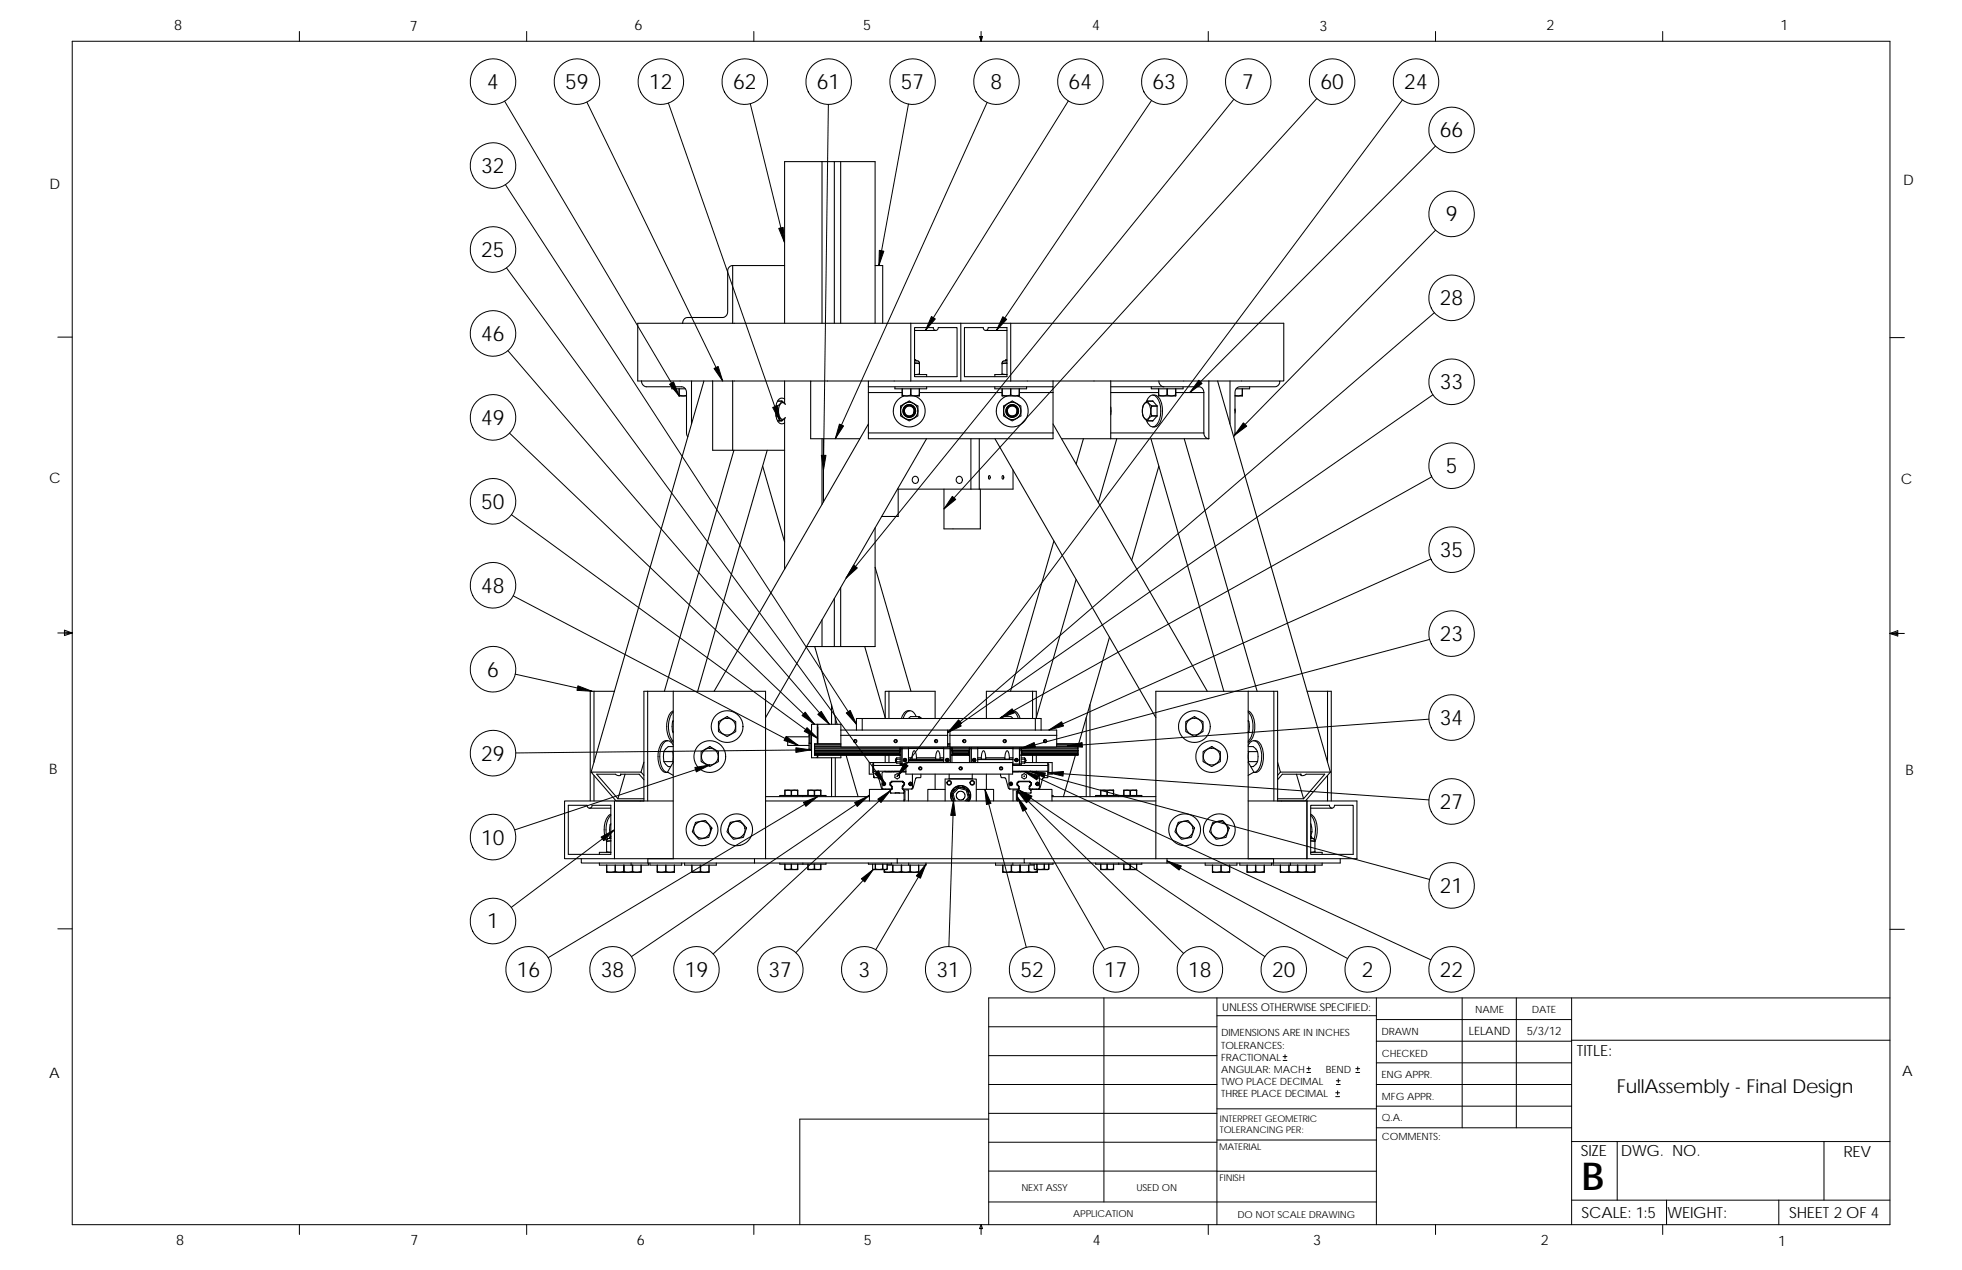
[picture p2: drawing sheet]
<svg xmlns="http://www.w3.org/2000/svg" width="432mm" height="279mm" viewBox="0 0 432 279" stroke-linecap="round" stroke-linejoin="round" font-family="sans-serif">
<g fill="none" stroke="#000" stroke-width=".22">
<path d="M15.9 9.1h400v260.3h-400zM65.9 6.9v2.2M115.9 6.9v2.2M165.9 6.9v2.2M215.6 8h.6l-.3 1.1zM215.7 8l.2 1.1M215.9 6.9v2.2M216 8l-.1 1.1M265.9 6.9v2.2M315.9 6.9v2.2M365.9 6.9v2.2M111.1 22.3l38.4 64.8"/>
<path d="M129.2 22.5l29.8 61.3M147.1 22.7l24.5 69.9M165.1 22.8l7.6 30.5M182.3 23l-1.1 80.5M199.9 22.9l-6.5 35.5M217.3 22.5l-33.5 74M235.1 22.2l-31.4 50.5M253.4 22.1l-34.1 50.6M271.5 21.8l-85.3 105.4M289.8 21.7l-82 90.3M308.7 22l-111.2 148.8M315.9 32.1l-54 54.3"/>
<path d="M111.2 40.6l77.3 118.7M111.5 58.9l83.4 113.6M316 50.6l-44.3 45.2M12.7 74.2h3.2M111.8 77.2l70.7 82.1M315.7 68.8l-106.9 92.1M415.9 74.3h3.2M112.1 95.3l67.1 64M315.4 86.8l-106.8 74.4M112.6 113.2l67.4 49.2M315.1 104.9l-95 53.1M12.7 139.3h3.2"/>
<path d="M14.2 138.6l1.7 .7-1.7 .5zM14.2 139l1.7 .3M15.9 139.3l-1.7 .2M112.9 131.1l62.8 32.9M314.9 123l-84.1 37.6M415.9 139.4l1.8 .2M415.9 139.4l1.8-.7v1.2zM415.9 139.4h3.2M417.7 139.1l-1.8 .3M113.4 148.3l16.9 3.8M314.5 158.2l-79.6 5.9M314.6 140.7l-90 24"/>
<path d="M156.2 168.3l-42.9 14.3M178.5 165l-65 .7M179.9 175.3l-59.3 35.4M191.1 175.1l-52.1 35.4M196 173.9l-39 36M209.8 176.1l-1 32.2M216.8 173.7l9.1 34.7M223.9 175.3l19.2 33.6M223.9 173.9l36.6 35.9M224.1 173.7l54.3 36.8M225.4 169.7l89.5 41.5M226.7 169.7l87.9 23.8"/>
<path d="M230.7 170l83.8 6M135.2 182.6l-22.7 17M192.2 191.3l-17 18.3M203.8 190.1l-11.1 18.8M256.8 189.4l39.8 21.5M12.7 204.3h3.2M243 219.5v44.9M267.8 219.5v49.9M302.9 219.5v49.9M321.8 219.5v28.6M333.7 219.5v28.6M345.9 219.5v49.9"/>
<path d="M415.9 219.5h-198.3v49.9M415.9 204.4h3.2M217.6 225.9h50.2M217.6 238.6h50.2M217.6 232.2h50.2M267.8 223.5h35.1M282.4 233.3h.8M282.4 232.5h.8M282.8 232v.9M287.6 235.9h.8M287.6 235.1h.8M288 234.7v.8"/>
<path d="M294.1 238.6h.9M294.1 237.8h.9M294.4 240v.8M294.5 237.3v.9M298.4 235.9h.8M298.4 235.1h.8M298.8 234.7v.8M302.9 238.6h43M302.9 224.3h43M302.9 229.1h43M302.9 233.8h43M345.9 228.9h70"/>
<path d="M217.6 246.2h-41.6v23.2M217.6 257.6l85.3 .1M217.6 244.9h50.2M217.6 251.3h50.2M267.8 243.9h35.1M267.8 250.8h35.1M294 241.3h.8M294 240.4h.8M302.9 243.4h43M302.9 248.1h43M345.9 251.1h70M355.9 251.1v12.9"/>
<path d="M401.4 251.1v12.9M65.9 269.4v2.2M115.9 269.4v2.2M165.9 269.4v2.2M215.9 269.4l.3 .9h-.6zM215.9 269.4v2.2M217.6 264.4h85.3M265.9 269.4v2.2M315.9 269.4v2.2M345.9 264h70M365.9 269.4v2.2M366.8 264v5.4"/>
<path d="M391.5 264v5.4"/>
<circle cx="108.5" cy="18" r="5"/>
<circle cx="127" cy="18" r="5"/>
<circle cx="145.4" cy="18" r="5"/>
<circle cx="163.9" cy="18" r="5"/>
<circle cx="182.4" cy="18" r="5"/>
<circle cx="200.8" cy="18" r="5"/>
<circle cx="219.3" cy="18" r="5"/>
<circle cx="237.8" cy="18" r="5"/>
<circle cx="256.2" cy="18" r="5"/>
<circle cx="274.7" cy="18" r="5"/>
<circle cx="293.2" cy="18" r="5"/>
<circle cx="311.6" cy="18" r="5"/>
<circle cx="108.5" cy="36.4" r="5"/>
<circle cx="319.5" cy="28.6" r="5"/>
<circle cx="108.5" cy="54.9" r="5"/>
<circle cx="319.5" cy="47.1" r="5"/>
<circle cx="108.5" cy="73.4" r="5"/>
<circle cx="319.5" cy="65.5" r="5"/>
<circle cx="108.5" cy="91.8" r="5"/>
<circle cx="319.5" cy="84" r="5"/>
<circle cx="108.5" cy="110.3" r="5"/>
<circle cx="319.5" cy="102.5" r="5"/>
<circle cx="108.5" cy="128.8" r="5"/>
<circle cx="319.5" cy="139.4" r="5"/>
<circle cx="319.5" cy="120.9" r="5"/>
<circle cx="108.5" cy="147.2" r="5"/>
<circle cx="319.5" cy="157.9" r="5"/>
<circle cx="108.5" cy="165.7" r="5"/>
<circle cx="319.5" cy="176.3" r="5"/>
<circle cx="108.5" cy="184.2" r="5"/>
<circle cx="319.5" cy="194.8" r="5"/>
<circle cx="108.5" cy="202.6" r="5"/>
<circle cx="116.3" cy="213.3" r="5"/>
<circle cx="134.8" cy="213.3" r="5"/>
<circle cx="153.3" cy="213.3" r="5"/>
<circle cx="171.7" cy="213.3" r="5"/>
<circle cx="190.2" cy="213.3" r="5"/>
<circle cx="208.7" cy="213.3" r="5"/>
<circle cx="227.1" cy="213.3" r="5"/>
<circle cx="245.6" cy="213.3" r="5"/>
<circle cx="264.1" cy="213.3" r="5"/>
<circle cx="282.5" cy="213.3" r="5"/>
<circle cx="301" cy="213.3" r="5"/>
<circle cx="319.5" cy="213.3" r="5"/>
</g>
<g fill="none" stroke="#000" stroke-width=".23">
<path d="M180.9 35.6v35.5M183.6 35.6v35.5M185 35.6v35.5M161.2 58.4h11.5M161.2 58.4v12.7M161.2 58.4a1.17 1.17 0 0 0-1.1 1.3v9.1a1.21 1.21 0 0 1-1.1 1.1h-7.7a1.18 1.18 0 0 0-1.1 1.2M192.6 58.4h1.7v12.7M172.7 71.1v-35.5h19.9v35.5M200.4 71.1v12.7M201.3 79.2h.1M201.3 79.4h.7l.4 .5M201.3 72.7h4.7"/>
<path d="M201.3 72.1h4.1a.55 .55 0 0 0 .6 .6 .55 .55 0 0 0 .5-.6h4.1v10.8h-9.3zM201.4 79.9h-.1M201.4 79.9l1 .1M201.4 79.9h1M201.4 79.2l.2 .2M201.4 79.2l.1 .1M202.4 79.9v2.5M211.5 71.1v12.7M212.3 72.1h4.1a.55 .55 0 0 0 .5 .6 .55 .55 0 0 0 .6-.6h4.1v10.8h-9.3zM216.9 72.7h4.7M221.4 79.2l-.1 .2M221.4 79.2v.1"/>
<path d="M221.5 79.9h.1M221.5 79.9l-1 .1M221.5 79.9h-1v2.5M221.6 79.4h-.8l-.2 .5M221.6 79.2h-.2M222.4 71.1v12.7M141.2 83.8v.3a1.21 1.21 0 0 0 1.1 1h7.7a1.18 1.18 0 0 1 1.1 1.3v8.8l.3 .9M147.8 85.1v.4h3M149.4 85.5v1.4M149.5 85.5v1.4M151.1 87l-.6 .1-1.1-.2 .1 .2h1.6M152.2 83.8v9.5"/>
<path d="M154.9 83.8l-24.8 86.1M156.8 83.8v15.3h15.9M161.2 83.8v15.3M161.5 99.1l-15.3 53M168.8 99.1l-15.3 53M170.8 89.4h.3M170.8 91.5h.3M170.8 89.3h.4M170.8 91.5h.4M171.2 92.6h.9M171.2 88.2h.9M172.1 88.2l.7 .7"/>
<path d="M172.1 88.2l-1 1.1 .2 .8-.2 1.4 1 1.1 .7-.7M172.7 87.8l-.2-.1a1.35 1.35 0 0 0-1.7 1.4 5 5 0 0 0 .6 3.9l.5 .2 .8-.2M172.7 83.8v4.9M172.7 92.1v33.1M172.8 89l-.5-.4a2.19 2.19 0 0 0-.8 2.8l.5 .8h.4l.4-.4M178.4 83.8h-38v-12.7h142.1v12.7h-.8M180.9 96.5v14.5M181.2 96.5v13.9M191.1 86.4h7.4M191.1 93.3l-33.9 58.8M191.1 85.1v1.3M191.1 95.2v1.3h40.7v-1.3"/>
<path d="M191.1 86.4v8.8M191.1 95.2h40.7M191.1 85.1v-1.3h90.6v.3a1.15 1.15 0 0 1-1.1 1h-7.7a1.16 1.16 0 0 0-1.1 1.3v8.8l-.3 .9M191.1 83.8h-12.7v12.7h10.9M198.2 89.3l1.9-1.1 .5 .3 1.4 .8v2.2l-1.9 1.1-.5-.2-1.4-.9zM198.5 87.1h.1M198.6 85.5l-.1 1.4M198.9 90a1.26 1.26 0 0 0 1.2 1.7 1.26 1.26 0 0 0 1.2-1.7M198.9 87.1l-.9 .6-.8 .7-.5 1.1-.1 .9M199 90.4h.1M199 90.4l.1 .5M199.1 90.9a1.13 1.13 0 0 1 1-1.6 1.13 1.13 0 0 1 1 1.6"/>
<path d="M199.4 89.3l-.4 .4a1.23 1.23 0 0 0 .4 1.7 1.23 1.23 0 0 0 1.7-.3 1.23 1.23 0 0 0-.2-1.7M199.4 89.4a1.22 1.22 0 0 0-.3 1.5M199.4 89.4a1.37 1.37 0 0 1 1.5 0M200.4 86.9l-.8 .2-1.1-.2v.2M200.4 86.9h.1M200.4 85.5v1.4M200.5 86.9a2.63 2.63 0 0 0 1.9 0l-.1 .2h-3.7M200.5 85.5v1.4M200.9 89.4a1.25 1.25 0 0 1 .2 1.5M201.2 90.4h.1M201.2 90.4l-.1 .5M201.3 87.1l.9 .5 .9 .9 .4 1.1 .1 1.1-.2 .9-.6 1-.8 .8-1 .4a3.6 3.6 0 0 1-2.9-.5l-.6-.5-.5-.8-.4-1.6"/>
<path d="M202.3 85.5v1.4M202.4 86.4h18.1M202.4 85.5v1.4M202.4 82.3l-1.1 .1h2.6v.5M203.9 96.5l-35.4 61.4M203.9 85.1v.4h-6.9v-.4M213.7 96.5v11.1M215.5 96.5v11.1M219 96.5l35.4 61.4M220.5 82.3l1.1 .1h-2.7v.5M220.5 85.5v1.4M220.6 85.5v1.4"/>
<path d="M220.9 89.3l1.9-1.1 .4 .3 1.5 .8v2.2l-1.9 1.1-.5-.2-1.4-.9zM221.6 90a1.26 1.26 0 0 0 1.2 1.7 1.26 1.26 0 0 0 1.2-1.7M221.6 87.1l-1 .6-.7 .7-.5 1.1-.1 .9M221.7 90.4h.1M221.7 90.4l.1 .5M221.8 90.9a1.13 1.13 0 0 1 1-1.6 1.13 1.13 0 0 1 1 1.6M222 89.4l-.3 .3a1.24 1.24 0 0 0 1 1.9 1.24 1.24 0 0 0 1.2-1.7M222.4 86.9l-.8 .2-1.1-.2v.2h3.8v-.2a2.63 2.63 0 0 1-1.8 0M222.4 86.9h.1M222.4 85.5v1.4M222.5 85.5v1.4M223.5 89.4a1.21 1.21 0 0 1 .3 1.5"/>
<path d="M223.5 89.4l.4 .5M223.5 89.4a1.17 1.17 0 0 0-1.5 0 1.17 1.17 0 0 0-.2 1.5M223.9 90.4h.1M223.9 90.4l-.1 .5M224 87.1l.8 .5 .9 .9 .5 1.1 .1 1.1-.2 .9-.6 1-.8 .8-1 .4a3.6 3.6 0 0 1-2.6-.3l-.8-.6-.5-.7-.4-.9-.1-.9M224.3 85.5v1.4M224.3 86.4h7.5M225.9 85.1v.4h-7v-.4M231.8 93.3l33.9 58.8M231.8 83.8v1.3h-40.7M231.8 85.1v1.3M231.8 86.4v8.8"/>
<path d="M238.4 96.5l-1.6 5.6M244.5 86.4h10.5M244.5 95.3h20.4M244.5 89.5v1.8M244.5 85.1h19.3a1.18 1.18 0 0 1 1.1 1.3M244.5 83.8v12.7M245.8 96.5l-4.1 14.1M251.9 88.7l.6-.5 .9 1.1-.1 .8 .1 1.4-.9 1.1a2.54 2.54 0 0 1-1-3.3zM252 88.7l.3-.1a1.83 1.83 0 0 1 .9 2.2 1.19 1.19 0 0 1-1 1.4 2.62 2.62 0 0 1-.2-3.5zM252.3 88.4a1.89 1.89 0 0 1 1.5-1.5 3.4 3.4 0 0 1 1.7 3.5l-.1 .5a3.1 3.1 0 0 1-1.6 3 1.95 1.95 0 0 1-1.5-1.4M252.5 88.2h1.2l.9 1.1M253.3 96.5l16 55.6"/>
<path d="M253.4 89.3h1.2M253.4 91.5h1.2M253.4 89.4h1.3M253.4 91.5h1.3M253.7 86.9a1.85 1.85 0 0 1 2 1.9 5.7 5.7 0 0 1-.9 4.8l-.5 .3h-.6M254.6 91.5l-.9 1.1h-1.2M254.6 89.3l.1 .1M254.7 89.4v2.1M254.7 91.5h-.1M255 86.9a2.76 2.76 0 0 0 1.9 0 2.63 2.63 0 0 0 1.9 0l-.1 .2h-3.7zM255 85.5v1.4M255 83.8l.1 .3a1.21 1.21 0 0 0 1 1"/>
<path d="M256.8 85.5v1.4M256.9 85.5v1.4M258.7 85.5v1.4M258.8 86.4h6.1M258.8 85.5v1.4M260.4 85.1v.4h-7v-.4M260.6 96.5l16.1 55.6M264.9 95.2l.1 .3a1.17 1.17 0 0 0 1 1M264.9 86.4v8.8M266 96.5h-32.4M266 83.8v12.7M268 83.8l24.8 86.1"/>
<path d="M270.7 83.8v9.5M271.8 87l.8 .1 .8-.2v.2h-1.6M271.8 90v.9M271.8 90.2v.1M273.4 85.5v1.4M275 85.1v.4h-2.9M167.9 102.6l4.8 16.6M192.6 116.1v26.1h-15.1M197.7 107.6v6h-3.7M201 105a.72 .72 0 0 1 1 .1 .72 .72 0 0 1-.1 1 .72 .72 0 0 1-1-.1 .89 .89 0 0 1 .1-1zM210.7 105a.72 .72 0 0 1 1 .1 .72 .72 0 0 1-.1 1 .72 .72 0 0 1-1-.1 .86 .86 0 0 1 .1-1zM215.8 107.6v8.8h-8v-8.8"/>
<path d="M217.7 104.6a.39 .39 0 0 1 .2 .4 .39 .39 0 0 1-.2 .4l-.2-.5zM220.6 104.6a.39 .39 0 0 1 .3 .4 .39 .39 0 0 1-.3 .4l-.1-.5zM222.9 103.4v4.2h-25.4M231.9 119l-9.5 33.1M255 102.6l-5.9 20.7M180.9 136.4v5.8M183.6 131.7v10.5M185 129.3v12.9M192.6 124.8l7.9 27.3M236.8 127.5l-8.7 30.4M130.7 152.1v15.6M135.2 152.1h-5.3v24.1"/>
<path d="M142.5 152.1v24.1M148 158.8v2.2M148 158.8h.2M148.2 158.5l-.2 .3M148.2 152.1v36.8M148.2 156.6a5.4 5.4 0 0 0 0 6.5M148.2 156.4a4 4 0 0 0-1.5 3.9l.2 1.1a2.69 2.69 0 0 0 1.3 1.9M158.2 158.7l1.8-1 1.9 1v2.3l-1.8 1-1.9-1zM179.3 142.2l4.9 17.1M183 155v4.3M183.8 157.9v1.4M189.8 158.1v2.5"/>
<path d="M189.8 158.1h38.1M189.8 158.1h-1.3v2.5M190.3 142.2l4.5 15.7M195.6 152.1h-.8v6M195.6 152.1h10.2v6M195.6 152.1v6M200.3 156.4a1.91 1.91 0 0 0-1.9 1.7M201.6 157.6a1.31 1.31 0 0 0-.9-1.1 1.31 1.31 0 0 0-1.4 .4l-.5 1.2M202.1 158.1l.4-.2 .4 .2M202.3 157.6h-1.9l-.5 .5M202.7 158l-.4-.4-.2 .5M217.1 158.1v-6h11v6"/>
<path d="M220.6 157.6l-.4 .4M220.6 157.6h1.9l.4 .5M220.6 157.6l.2 .5M220.8 158.1l-.5-.2-.3 .2M221.3 157.6a1.31 1.31 0 0 1 .8-1.1 1.31 1.31 0 0 1 1.4 .4l.6 1.2M222.6 156.4a1.86 1.86 0 0 1 1.9 1.7M227.2 152.1v6M227.9 158.1h1.2v2.5M227.9 158.1v2.5M239.1 157.9v17.4M239.9 155v20.3M244.2 140.2l-7 24h-4.6"/>
<path d="M261 158.7l1.8-1 1.9 1v2.3l-1.8 1-1.9-1zM274.7 152.1v36.8M274.7 152.1h-20.3v36.8M274.7 152.1h5.7v24.1M274.7 158.5l.1 .3h-.1M274.7 156.6a5.4 5.4 0 0 1 0 6.5M274.7 156.4a3.8 3.8 0 0 1 1.4 3.9 3.4 3.4 0 0 1-1.4 3M274.8 158.8l.2 1.1-.2 1.1M280.4 152.1h.8v24.1h6.1l5.5-6.3M287.7 152.1h5.3v24.1M292.2 152.1v15.6M125.1 177.2h4.1a.56 .56 0 0 0 .6 .6 .56 .56 0 0 0 .5-.6h4.1v10.8h-9.3z"/>
<path d="M129.8 177.8h4.6M130.7 170.6v5.6M134.4 179.1a3.9 3.9 0 0 0-1.4 4l.5 1.9M134.4 179.4a5.5 5.5 0 0 0-.7 5.2M135.2 176.2h-11v12.7h11M136 175.7h5.7M136.7 170.3l-.1 .2M137.6 170.3l-1.6 5.4M140.9 176.2h.1M141.1 169.9l.6 .7M141.1 169.9h-11l5.5 6.3h6.1v-24.1h26.8v36.8M141.7 167.7l-.6 2.2"/>
<path d="M141.7 171.5l-1-1.2h-4.2l.1 .1a.77 .77 0 0 1-1.2-.1h-4.1l4.7 5.4M146.1 165.4v2.2M146.1 167.6h2M146.1 165.4h2M146.1 167.6l.2 .2a1.54 1.54 0 0 0 1.3 .9M147 163a1.85 1.85 0 0 0-2 1.8 5.6 5.6 0 0 0 .8 4.8l.5 .3h.7M148 161l.2 .2M148 161h.2M148.1 165.4l.1 1M148.2 167.7l-1.3 2.2 1.3 .7M148.2 166.5l-.1 1.1 .1 .1M148.2 164.3h-1.1l-1 1.1"/>
<path d="M148.2 165.2l-.1 .2M148.2 176.2h-13v12.7M148.2 164a1.45 1.45 0 0 0-1.5-1 4.3 4.3 0 0 0-1.4 4.4l.1 .5a1.98 1.98 0 0 0 1.7 2M154.3 165.4l1.9-1.1 .6 .2 1.3 .9v2.2l-1.8 1-2-1zM168.5 176.2h85.9M168.5 175.3h22.8M172.7 174v1M172.8 174v1M174.1 174l-.7-.2-.7 .2v-.2l2.9 .1-1.4 .1M174.1 174h.1M174.1 174v1M174.2 174v1"/>
<path d="M175.5 174v1M175.6 174v1M176.7 175v.3M176.7 175h5.1v.3M176.7 175h-5.1v.3M177.8 174v1M178.1 162.1h-4.7v1.9h4.7M178.1 163.5v-1.8l.2-.1v1.9M178.3 163.5h-.2v1.3l.2 .2M178.3 161.1l-.2 .2v.5M178.3 165h.3M178.3 161.1v.5h.3"/>
<path d="M178.3 163.5v1.5M178.3 163.5h.3M178.3 161.1h.3M179.2 174h.1M179.2 174l-.8-.2-.6 .2v-.2l2.9 .1-1.4 .1M179.2 174v1M179.3 164.1h5.8M179.3 164.5l18.8 .1M179.3 165.2h18.8M179.3 166h18.8M179.3 165.1h18.8M179.3 165.2v.2"/>
<path d="M179.3 165.8v.2M179.3 166l18.8 .1M179.3 165.4v.4M179.3 165.5h18.7M179.3 165.4h18.7M179.3 165.8h18.7M179.3 164.2h5.8M179.3 163.7h5.8M179.3 174v1M179.9 160.1l.1-.1v3.6v-4.3h5.1v5h23.5v-2.5M179.9 163.6v-4.3h-1.3v7.4h1.3v-.6M180 166.1v.6h5.1v-.6"/>
<path d="M180.7 174l-.1 1M183 166.7v8.6M183.8 166.7v8.6M185.1 160.6h3.4M185.1 161.8h23.5M185.1 163.6h-5.8v1.6M186.2 166.1l2.6 9.2M188.5 160.6h1.3M189.8 160.6h38.1M191.3 175h-.2v.3M192.3 168.1h-.2v1.9h.2M192.3 167.8v1.9h7.1"/>
<path d="M192.3 168.4h7.1M192.3 170.7l.1 .4 1 .1 .6 2.2 .2 .2 2.1-.1M192.5 169.7l-.2 .2v.8l.2 .4M194.3 172.5l.2 .2M194.3 172.4v.1M194.3 172.5h.2v.2M194.5 172.2h.1M194.5 172.7h.1M194.5 172.2l-.2 .2M194.5 172.2v.2h-.2M194.6 172.2l.2 .2M194.6 172.2v.2h.2"/>
<path d="M194.8 169.7h1.6M194.8 172.4v.1M194.8 166.1v1.7M194.8 169.7h.1M194.8 173.6v.1M194.8 172.5l-.2 .2M194.8 172.5h-.2v.2M195.6 166.1v1.7M195.6 169.7v.1M195.6 173.6v.1M195.9 172.7l.4 .4v.4M196 174v-.3h-4.7v2.5"/>
<path d="M196 174.3v.2h2.8M196 174l.1 .5M196.2 171.9l-.3 .3v.5M196.2 173.5v.1M196.2 172.9h.1M196.2 172.1l-.2 .2v.3l.2 .3M196.2 172v.1M196.3 173.5h-.1M196.3 173v.5M196.3 171.9h2.4M196.3 171.9h-.1M196.3 173.5l-.3 .5"/>
<path d="M196.4 173.5h-.1M196.7 169.8h1.6M197 174.5h.9M197.1 167.4l.3 .5M197.1 167.3v.1M197.3 167.8h-6v2.5h1M197.4 166.7l-.3 .5M197.4 167.6v.3M197.4 167.6h.7M197.4 167.9h.7M197.5 170.7h.1M198 165.4v.6"/>
<path d="M198 166h.1M198 165.3v.1M198 165.3h.1M198.1 165h.1M198.1 166.1h.1M198.1 164.6h.1M198.1 165.2l-.1 .1M198.1 164.5v3.8h.4v-.2h.9M198.1 165.1h-18.8M198.1 165h-18.8M198.1 166.2v-1.7h.4v3.9h.9M198.1 167h-.7v.6"/>
<path d="M198.1 166.7h-.7v.3M198.5 168.3h.9M198.6 169.7l.8 .1h-5.1l-.2 .2v3.4l.2 .2M198.6 173.5l.2 .1M198.6 173.5l.4 .5M198.6 172h-2.4M198.6 172h.1M198.7 172v.1M198.7 173h.1M198.7 173l-.1 .5M198.7 172l.3 .3v.3l-.3 .3M198.7 171.9l.1 .1"/>
<path d="M198.8 172l.3 .2v.5l-.3 .3M198.8 173v.6M198.8 174.5l.2-.2v-.5h.9v2.4M199 174.1h.2v1.9h-.2v.2v-1.7h-.2M199.1 167.1l.2 .1v.1h-.2zM199.4 167.8h23.5v2.5h-23.5zM199.9 164.7h-1.8M199.9 164.5v2.2M199.9 164.5h9.2v3.3M199.9 164.7h7.8M199.9 164.5h-1.4v3.6h-.4M199.9 167v.8"/>
<path d="M199.9 167h7.8M199.9 167.3h7.8M199.9 167.1h7.8M200.1 172.5l.2 .2M200.1 172.4l-.1 .1h.3v.2M200.3 172.2h.1M200.3 172.7h.1M200.3 172.2l-.2 .2M200.3 172.2v.2h-.2M200.4 172.2l.2 .2M200.4 172.2v.2h.2M200.6 172.4v.1"/>
<path d="M200.6 172.5l-.2 .2M200.6 172.5h-.2v.2M200.7 166.7l.1 .3M200.7 166.7h-.8v.3M200.7 166.7l.1-1 .4-.6a1.81 1.81 0 0 1 .5 1.6M200.8 170.3v3.1l-.2 .2h-1.8M201.7 166.7h4.2M201.7 166.7l-.1 .3M202.7 170.3l-.1 .8h-.9l-.2 .2-.6 2.1-.3 .2M205.8 170.3v3.4M205.9 166.7l.1 .3M205.9 166.7a1.95 1.95 0 0 1 .5-1.5 1.92 1.92 0 0 1 .5 1.5h.8"/>
<path d="M206.9 166.7l-.1 .3M207.7 164.7h1.8M207.7 166.7v.3M207.7 164.5v2.2M207.7 167.3l-7.8 .1M207.7 167v.3M207.7 167.4v.4M208 173.7h-3.8v2.5M208 176.2v-4.8h6.9v4.8M208.6 164.1h.5M208.6 160.6v1.2M208.6 160.9h.5"/>
<path d="M208.6 164.2h.5M208.6 163.7h.5M208.6 163.6h.5M208.9 170.3v1.1M208.9 171.3h5.1M209.1 160.6v3.7h23.5v-2.5M209.1 161.8h23.5M209.3 174.8l.3 .1M209.4 174.9v.4M209.5 174.6l.4 1.5M209.5 164.5h-.4v.2M209.5 166.1v.1"/>
<path d="M209.5 164.5v3.3M209.5 165.2h.1M209.5 166h.1M209.5 164.5l3.9 .1M209.5 165h.1M209.5 166.2h.1M209.5 164.6h.1M209.5 174.9v.3M209.5 165.2h3.8M209.5 166h3.8M209.5 166.1h3.8M209.5 174l.3 .1"/>
<path d="M209.6 176.2l-.4-1.2 .4-1.2 1-.8 1.1-.2 1 .4 .8 1 .1 1.1-.3 .9M209.6 165.2v.1M209.6 165.2v.8M209.6 175l.3 1.1M209.6 166h.1M209.6 165.3l.1 .1M209.6 175.3h-.3M209.6 165.3h.1M209.7 165.4l-.1 .6M209.7 165.5h3.5M209.7 165.4h3.5M209.7 165.8h3.5"/>
<path d="M209.7 176.1l.1 .1M209.8 174.6l.4 1.6M209.8 176l-.3 .1M209.8 173.6l.3 .2M209.9 173.7l-.2 .3M210 173.8l-.2 .3M210.5 173.1l.2 .2M210.6 173.4l-.6 .4-.2 .4M210.9 173.1l-1.4 1.5h.3M211 173.4l1.6 .4M211 173.4l-.1-.3 1.9 .5-.2 .2M211 173.4l-1.2 1.2"/>
<path d="M211 172.9v.2M211 173.1l-.4 .1M211.3 173.2l1.1 .3M211.9 172.9l-.1 .4M211.9 173.1l.4 .1M212 173.3l-.2-.1 .4 .1M212.3 173.1l-.1 .3M212.6 173.8l.5 1.7M212.8 173.6l.6 2M212.9 173.8l.2 .3M213 174l.1 .1M213 173.7l.2 .3"/>
<path d="M213 174l.3 1.1M213 173.6l-.1 .2M213 176l.3 .1M213.1 176v.2M213.1 175.9l-.2 .3M213.1 175.5l-.7 .7M213.1 175.5l.3 .1M213.2 176.1l-.1 .1M213.2 165.4v.6M213.2 166h.1M213.2 165.3v.1M213.2 165.3h.1"/>
<path d="M213.2 176.2l.4-1.2-.2-.9-.8-.9-1.2-.3-1.2 .3-.8 .9-.1 1.2 .3 .9M213.3 165.2h.1M213.3 165.2l-.1 .1M213.3 166h.1M213.3 165.2v.8M213.3 174l-.3 .1M213.3 174.9v.3l.3 .1M213.3 165v.2M213.3 166l.1 .2M213.3 165h.1M213.3 166.1h.1M213.3 164.6h.1"/>
<path d="M213.4 164.5v3.3M213.4 165.1h-3.9M213.4 165h-3.9M213.4 175.6l-.7 .6M213.4 174.9v.4M213.6 174.8l-.3 .1M214 170.3v1.1M214.9 173.7h3.8v2.5M215.2 164.7h-1.5v3.1v-3.3h-.4v.5M215.2 164.5h-1.5v.2h-.3M215.2 166.7h.8v.3M215.2 166.7v.3"/>
<path d="M215.2 164.5h9.2v3.9h-1.5M215.2 167h7.7M215.2 164.5v2.2M215.2 167v.1M215.2 164.7h7.7M216 166.7a1.9 1.9 0 0 1 .5-1.5 1.91 1.91 0 0 1 .4 1.5M216.9 167v-.3h4.2l.2 .3M217.1 170.3v3.4M220.2 170.3l.2 .8h.7l.2 .2 .6 2.1 .2 .2 2.2-.1M221.1 166.7a1.95 1.95 0 0 1 .6-1.5 1.92 1.92 0 0 1 .4 1.5M222.1 170.3v3.1l.2 .2M222.2 172.5l.2 .2"/>
<path d="M222.2 172.5h.2v.2M222.2 172.4v.1M222.4 172.2h.2M222.4 172.7h.2M222.4 172.2l-.2 .2M222.4 172.2v.2h-.2M222.6 172.2l.2 .2M222.6 172.2v.2h.2M222.8 172.5l-.2 .2M222.8 172.4h.1M222.8 172.5h-.2v.2M222.8 172.4v.1"/>
<path d="M222.9 168.2h.1M222.9 168.4h7.7M222.9 168.1h1.8M222.9 164.7h1.8M222.9 167.1h-7.7v.7M222.9 166.7h-.8l-.1 .3M222.9 166.7v.3M222.9 164.5v2.2M222.9 167v1.4M223.6 167.2l.2-.1v.2h-.2zM223.8 172.7l.4 .4-.1 .5M223.9 174.1l.1 .4"/>
<path d="M224.2 172.1l-.3 .2v.3l.4 .4v.5M224.2 172v.1M224.3 173.5l-.4 .5M224.3 173.5h.1M224.3 169.7l-1.4 .1h5.6l.2 .2v3.4l-.2 .2M224.6 169.8h1.6M224.7 165.2h.1M224.7 166h.1M224.7 166.7h.8M224.7 167.6h.8M224.7 167h.8M224.7 167.9h.8"/>
<path d="M224.7 164.5h-.3v.2M224.7 164.5h12.5M224.7 165.1h12.5M224.7 165h.1M224.7 166.1h.1M224.7 166.2h.1M224.7 164.6h.1M224.7 164.5v3.8h-1.8M224.8 165.2h12.4M224.8 166h12.4M224.8 164.6v.4h12.4M224.8 165.2l.1 .1"/>
<path d="M224.8 165.2v.8M224.9 166h-.1M224.9 165.3v.1M224.9 165.7h.1M224.9 165.6v.1M224.9 166h.1M224.9 165.6h.1M224.9 165.3h.1M224.9 165.5h12.3M224.9 165.7v.3M224.9 165.4v.2M224.9 165.4h12.3"/>
<path d="M224.9 165.8h12.3M224.9 174.5h1M225.4 170.7h.1M225.5 166.7l.3 .6M225.5 167.6v.3M225.5 167v.6M225.5 166.7v.3M225.6 167.8h6v2.5h-1M225.8 167.3l-.3 .6M225.8 167.3v.1M226.5 173.5l.4 .5M226.5 172h-2.3"/>
<path d="M226.6 172h.1M226.6 172v.1M226.6 173h.1M226.6 173l-.1 .5M226.6 172l.3 .3v.3l-.3 .3M226.7 171.9h-2.5l-.4 .3 .1 .5M226.7 171.9v.1M226.7 172l.2 .2M226.7 173v.6M226.9 174.3l-.1 .2M226.9 172.2l.1 .5-.3 .3M227.2 166.1v1.7"/>
<path d="M227.2 169.7v.1M227.2 173.6v.1M227.9 160.6h1.2M228 172.5l.2 .2M228 172.4v.1h.2v.2M228.1 166.1v1.7M228.1 169.7h.1M228.1 173.6v.1M228.1 169.7h-1.6M228.2 172.2v.2h-.2M228.2 172.7h.2M228.2 172.2l-.2 .2"/>
<path d="M228.4 172.2v.2h.2M228.4 172.2l.2 .2M228.4 172.2h-.2M228.6 172.5l-.2 .2M228.6 172.5h-.2v.2M228.6 172.4v.1M229.1 160.6h3.5v1.2M229.4 171.4l-.5 2-.2 .2-2.2-.1M230.4 169.7l.2 .3M230.6 168.1h.2v1.9h-.2M230.6 167.8v1.9h-7.7M230.6 170v1l-.9 .1-.3 .3"/>
<path d="M231.5 176.2v-2.5h-4.6v.8h-3v1.7v-.2h-.2v-1.9h.2v-.3h-1v2.4M231.5 175.3h22.9M231.5 175h.3v.3M232.6 164.1h4.6M232.6 163.7h4.6M232.6 163.6h4.6v1.6M236.7 166.1l-2.7 9.2M237.2 165.2v.2M237.2 165.8v.2M237.2 166l-12.4 .1M237.2 165.1h-12.5M237.2 165.4v.4"/>
<path d="M242.3 173.8h2.7l.1 .2-.8-.2-2.1 .2zM242.3 174l-.1 1M243.6 174v1M243.7 174v1M245 174v1M245.1 174v1M246.2 175v.3M246.2 175h-5.1v.3M246.2 175h5.1v.3M247.3 174v1M247.4 173.8h2.7l.1 .2-.8-.2-2.1 .2zM247.4 174v1"/>
<path d="M248.7 174v1M248.8 174v1M250.1 174v1M250.2 174v1M264.8 165.3l1.8-1 .6 .2 1.4 .9v2.1l-1.9 1.1-1.9-1zM274.7 167.7l1.3 2.2-1.3 .7M274.7 161h.1M274.7 166.5l.1 1.1M274.7 164.3h1.1l1 1.1M274.7 176.2h23.9v12.7h-163.4M274.7 165.2l.1 .2M274.7 164a1.27 1.27 0 0 1 1.3-1 1.27 1.27 0 0 1 1.2 1.1 5.7 5.7 0 0 1-.6 5.5l-.8 .3"/>
<path d="M274.8 165.4l-.1 1M274.8 167.6h2M274.8 165.4h2M274.8 167.6h-.1M274.8 161l-.1 .2M275.9 163a1.39 1.39 0 0 1 1.6 .9 5.8 5.8 0 0 1-.4 5.7l-.5 .3h-.7M276.8 167.6l-.2 .3a1.51 1.51 0 0 1-1.3 .8M276.8 165.4l.1 1.1-.1 1.1M281.2 171.5l1-1.2h4.1v.1a.77 .77 0 0 0 1.1-.1h4.1l-4.6 5.4M281.2 167.7l.6 2.2M281.2 175.7h5.7M281.8 169.9h11"/>
<path d="M281.8 169.9l-.6 .7M285.3 170.3l1.6 5.4M286.2 170.3l.1 .2M287.6 176.2v12.7M288.5 177.8h4.6M288.5 177.2h4.1a.56 .56 0 0 0 .5 .6 .56 .56 0 0 0 .6-.6h4.1v10.8h-9.3zM288.5 179.4a5.4 5.4 0 0 1 .7 5.2M288.5 179.1a3.6 3.6 0 0 1 1.4 3.6l-.2 1.7-.3 .6M292.2 170.6v5.6M127.9 188.9v1h14.7M131.9 189.9v.4h7M133.5 190.3v1.4"/>
<path d="M133.5 187.4l1 .1M133.5 185v2.5M133.5 185h1l-1 .1M134.3 184.4l.1 .1-.7 .1-.2 .4M134.3 181.5l-.1 1.1 .1 1.1M134.3 181.5h.1M134.3 184.4l-.1 .1M134.4 183.7h-.1l.1 .2M134.4 181.2l-.1 .3M134.4 184.2l-.2 .1 .1 .1M134.4 184.3l-.1 .1M134.4 184l-.2 .3"/>
<path d="M134.4 184.4h-.1M134.4 187.5h-2.5v.5M135.4 191.7h.1M135.4 190.3v1.4M135.4 191.7l-.8 .2-1.1-.2v.2h3.8M135.4 191.7l1.1 .2 .8-.2v.2M137.3 190.3v1.4M137.3 190.3l.1 1.4 1 .2 .8-.2M138.9 189.9v.4M139.2 191.7h.1M139.2 190.3v1.4M139.3 191.7l1 .2 .8-.2v.2h-3.8"/>
<path d="M139.3 190.3v1.4M141.1 190.3v1.4M142.6 188.9v1M142.6 189.9h82.8M142.7 189.9v.4h-3.8M143 189.9v.4h7v-.4M144.7 190.3l-.1 1.4M146.5 191.7h.1M146.5 190.3v1.4M146.5 191.7l-.8 .2-1.1-.2v.2h3.8v-.2l-.8 .2-1-.2M146.6 190.3v1.4M148.4 190.3v1.4"/>
<path d="M150.7 189.9v.4h6.9v-.4M152.3 190.3v1.4M153.1 180.9l2.1-.4 .8 .9 .7 .8-.8 2-2.1 .4-.4-.4-1-1.2zM154.1 191.7h.1M154.1 190.3v1.4M154.1 191.7l-.8 .2-1-.2v.2h3.8v-.2l-.9 .2-1-.2M154.2 190.3v1.4M156.1 190.3l-.1 1.4M160.7 180.9l2.2-.4 .8 .9 .6 .8-.7 2-2.2 .4-.4-.4-1-1.2zM166.1 188.9v1M171.6 189.9v.2h5.1M172.7 190.1v1.1"/>
<path d="M172.7 191.2l2.9 .1h-2.8zM172.8 190.1v1.1M174.1 190.1v1.1M174.2 190.1v1.1M175.5 190.1v1.1M175.6 190.1v1.1M176.7 189.9v.2M177.8 191.3h.1M177.8 190.1v1.1M177.8 191.3h2.9M177.8 191.3h2.8M179.2 190.1v1.1"/>
<path d="M179.3 190.1v1.1M180.6 190.1v1.1M180.7 191.3h-.1M181.8 189.9v.2h-5.1M192 190.1v1.1l.2 .1 3.1-.1-.3 .1-2.9-.1M192.6 190.1v1.1M192.7 190.1v1.1M194.2 190.1v1.1M194.3 190.1v1.1M194.6 191.7l1 .2 2.8-.2v.2h-3.8zM194.6 191.3v.4M195.3 190.1v1.1"/>
<path d="M195.3 190.3h4.7M196.2 189.9v.2h-5.1v-.2M196.4 190.3v1.4M196.5 190.3v1.4M197.5 188.9v1M198.4 190.3v1.4M198.4 190.3v1.4l1.1 .2 2.7-.2v.2h-3.8M200 189.9v.4M200.3 190.3v1.4M202.2 190.3v1.4M203.8 189.9v.4h-3.8M219.1 189.9v.4h8.5"/>
<path d="M220.7 190.3v1.4M222.5 191.7l-.8 .2-1-.2v.2h3.8M222.5 190.3v1.4M222.5 191.7h.1M222.6 190.3v1.4M222.9 189.9v.4M224.5 190.3v1.4l-.9 .2-1-.2M224.5 191.7l1.1 .2 2.7-.2v.2h-3.8zM224.5 190.3v1.4M225.4 188.9v1h31.4M226.4 190.3v1.4M227.6 190.1v1.1l.2 .1 3-.1-.2 .1-2.9-.1"/>
<path d="M228.2 190.1v1.1M228.3 191.3v.4M229.8 190.1v1.1M229.9 190.1v1.1M230.8 190.1v1.1M231.8 189.9v.2h-5.1v-.2M241.1 189.9v.2h5.1M242.2 191.3h.1M242.2 191.2l2.9 .1h-2.8zM242.2 190.1v1.1M243.6 190.1v1.1M243.7 190.1v1.1"/>
<path d="M245 190.1v1.1M245.1 190.1v1.1M246.2 189.9v.2M247.3 190.1v1.1M247.4 190.1v1.1M248.7 191.2l-1.4 .1h2.9v-.1h-1.4M248.7 190.1v1.1M248.7 191.2h.1M248.8 190.1v1.1M250.1 190.1v1.1M250.2 190.1v1.1M251.3 189.9v.2h-5.1"/>
<path d="M256.8 188.9v1M259.3 180.9l2.2-.4 .8 .9 .6 .8-.8 2-2.1 .4-.4-.4-1-1.2zM265.2 189.9v.4h7v-.4M266.9 190.3l-.1 1.4M266.9 180.9l2.2-.4 .8 .9 .6 .8-.7 2-2.1 .4-.5-.4-1-1.2zM268.7 191.7l-.8 .2-1.1-.2v.2h3.8v-.2l-.8 .2-1-.2M268.7 191.7h.1M268.7 190.3v1.4M268.8 190.3v1.4M270.6 190.3v1.4M272.9 189.9v.4h6.9v-.4M274.4 190.3v1.4"/>
<path d="M274.5 190.3v1.4M276.3 191.7l-.8 .2-1.1-.2v.2h3.9v-.2l-.9 .2-1-.2M276.3 191.7h.1M276.3 190.3v1.4M276.4 190.3v1.4M278.3 190.3l-.1 1.4M280.2 189.9v.4h3.8M280.3 188.9v1M281.8 190.3v1.4M283.6 190.3v1.4M283.7 190.3v1.4M284 189.9v.4"/>
<path d="M285.5 190.3v1.4l-.8 .2-2.9-.2v.2h3.8M285.6 191.7l1 .2 2.8-.2v.2h-3.8zM285.6 190.3v1.4M287.4 190.3v1.4M287.5 190.3v1.4M288.5 183h.2M288.5 181.2l.2 1.8M288.5 187.5h2.5v.5M288.5 184.3l.1 .1M288.5 184h.1M288.5 184.4l.1 .1M288.5 184.2l.2 .1"/>
<path d="M288.5 184l.2 .3M288.5 184v.1M288.6 184.4l-.1 .1 .7 .1 .2 .4M288.7 184.4h-.1M288.7 183l-.2 .9M289.3 190.3v1.4M289.4 187.4l-1 .1M289.4 185h-1l1 .1M289.4 185v2.5M289.4 190.3v1.4M291 189.9v.4h-7M295 188.9v1h-38.2"/>
<circle cx="200.1" cy="90.4" r="1.9"/>
<circle cx="200.1" cy="90.4" r="1.4"/>
<circle cx="200.1" cy="90.4" r="1.08"/>
<circle cx="222.8" cy="90.4" r="1.09"/>
<circle cx="222.8" cy="90.4" r="1.4"/>
<circle cx="222.8" cy="90.4" r="1.9"/>
<circle cx="160" cy="159.9" r="3.5"/>
<circle cx="160" cy="159.9" r="1.84"/>
<circle cx="262.9" cy="159.9" r="1.84"/>
<circle cx="262.9" cy="159.9" r="3.5"/>
<circle cx="156.2" cy="166.4" r="3.5"/>
<circle cx="156.2" cy="166.4" r="1.85"/>
<circle cx="188.2" cy="163" r=".25"/>
<circle cx="188.2" cy="163" r=".35"/>
<circle cx="194.5" cy="172.5" r=".38"/>
<circle cx="197.1" cy="163" r=".25"/>
<circle cx="197.1" cy="163" r=".35"/>
<circle cx="197.5" cy="170.8" r=".58"/>
<circle cx="199.2" cy="167.2" r=".38"/>
<circle cx="199.2" cy="167.2" r=".31"/>
<circle cx="199.2" cy="167.2" r=".33"/>
<circle cx="200.4" cy="172.5" r=".38"/>
<circle cx="202.5" cy="169" r=".36"/>
<circle cx="202.5" cy="169" r=".25"/>
<circle cx="206" cy="163" r=".25"/>
<circle cx="206" cy="163" r=".35"/>
<circle cx="208.5" cy="167.2" r=".31"/>
<circle cx="208.5" cy="167.2" r=".32"/>
<circle cx="208.5" cy="167.2" r=".15"/>
<circle cx="208.5" cy="167.2" r=".38"/>
<circle cx="208.9" cy="172.2" r=".4"/>
<circle cx="208.9" cy="172.2" r=".51"/>
<circle cx="211.4" cy="175.1" r=".97"/>
<circle cx="211.4" cy="169" r=".36"/>
<circle cx="211.4" cy="169" r=".25"/>
<circle cx="212.2" cy="163" r=".35"/>
<circle cx="212.2" cy="163" r=".25"/>
<circle cx="214" cy="172.2" r=".4"/>
<circle cx="214" cy="172.2" r=".51"/>
<circle cx="214.4" cy="167.2" r=".38"/>
<circle cx="214.4" cy="167.2" r=".32"/>
<circle cx="214.4" cy="167.2" r=".15"/>
<circle cx="220.3" cy="169" r=".36"/>
<circle cx="220.3" cy="169" r=".25"/>
<circle cx="221.1" cy="163" r=".35"/>
<circle cx="221.1" cy="163" r=".25"/>
<circle cx="222.5" cy="172.5" r=".38"/>
<circle cx="223.7" cy="167.2" r=".33"/>
<circle cx="223.7" cy="167.2" r=".31"/>
<circle cx="223.7" cy="167.2" r=".38"/>
<circle cx="225.4" cy="170.8" r=".58"/>
<circle cx="228.3" cy="172.5" r=".38"/>
<circle cx="230" cy="163" r=".35"/>
<circle cx="230" cy="163" r=".25"/>
<circle cx="266.7" cy="166.4" r="1.85"/>
<circle cx="266.7" cy="166.5" r="3.5"/>
<circle cx="154.5" cy="182.6" r="3.5"/>
<circle cx="154.5" cy="182.6" r="1.85"/>
<circle cx="162.1" cy="182.6" r="3.5"/>
<circle cx="162.1" cy="182.6" r="1.85"/>
<circle cx="260.7" cy="182.6" r="3.5"/>
<circle cx="260.7" cy="182.6" r="1.86"/>
<circle cx="268.3" cy="182.6" r="3.5"/>
<circle cx="268.3" cy="182.6" r="1.85"/>
</g>
<g fill="#000" stroke="#000" stroke-width=".22">
<path d="M171.4 50.2l1-.2 .3 3.3z" fill-rule="evenodd"/>
<path d="M193.5 55.1l1 .2-1.1 3.1z" fill-rule="evenodd"/>
<path d="M205 69.6l.8 .6-2.1 2.5z" fill-rule="evenodd"/>
<path d="M220.7 69.7l.9 .6-2.3 2.4z" fill-rule="evenodd"/>
<path d="M147.4 84.5l.8-.5 1.3 3.1z" fill-rule="evenodd"/>
<path d="M157.1 81.1l1-.5 .9 3.2z" fill-rule="evenodd"/>
<path d="M170.1 89.6l.9-.3 .6 3.3z" fill-rule="evenodd"/>
<path d="M184.7 93.3l1 .4-1.9 2.8z" fill-rule="evenodd"/>
<path d="M263.8 83.7l.7 .7-2.6 2z" fill-rule="evenodd"/>
<path d="M273.6 93l.8 .7-2.7 2.1z" fill-rule="evenodd"/>
<path d="M180.8 100.2h1l-.6 3.3z" fill-rule="evenodd"/>
<path d="M209.6 109.2l.7 .7-2.5 2.1z" fill-rule="evenodd"/>
<path d="M187.9 124.3l.8 .6-2.5 2.3z" fill-rule="evenodd"/>
<path d="M127.2 150.9l3.1 1.2-3.3-.2z" fill-rule="evenodd"/>
<path d="M177.2 156.7l2 2.6-2.7-1.9z" fill-rule="evenodd"/>
<path d="M180 157.2l.7-.7 1.8 2.8z" fill-rule="evenodd"/>
<path d="M186.2 156.8l.9-.5 1.4 3z" fill-rule="evenodd"/>
<path d="M220.1 158l2.7-2.1 .5 .9z" fill-rule="evenodd"/>
<path d="M152.9 168.8l3.3-.5-3 1.5z" fill-rule="evenodd"/>
<path d="M173 162l2.7 2-3.1-1.1z" fill-rule="evenodd"/>
<path d="M175.2 164.5l3.3 .5-3.3 .5z" fill-rule="evenodd"/>
<path d="M176.8 176.5l3.1-1.2-2.5 2.1z" fill-rule="evenodd"/>
<path d="M177.6 160.1l2.4 2.3-3-1.5z" fill-rule="evenodd"/>
<path d="M188.1 176.6l3-1.5-2.4 2.3z" fill-rule="evenodd"/>
<path d="M192.5 170.2l.8-.6 1.6 2.9z" fill-rule="evenodd"/>
<path d="M193.2 175.8l2.8-1.9-2.1 2.7z" fill-rule="evenodd"/>
<path d="M199 167.9l.9 .6-2.4 2.3z" fill-rule="evenodd"/>
<path d="M208.6 161.2l2.4-2.3 .5 .8z" fill-rule="evenodd"/>
<path d="M211 158.4l.6 .8-2.8 1.7z" fill-rule="evenodd"/>
<path d="M209.8 176.1l.4 3.3h-1z" fill-rule="evenodd"/>
<path d="M216.8 173.7l1.3 3-1 .3z" fill-rule="evenodd"/>
<path d="M223.9 173.9l2.7 2-.7 .7z" fill-rule="evenodd"/>
<path d="M223.9 175.3l2.1 2.7-.9 .5z" fill-rule="evenodd"/>
<path d="M224.1 173.7l3 1.5-.5 .8z" fill-rule="evenodd"/>
<path d="M224.6 164.7l3-1.3 .3 1z" fill-rule="evenodd"/>
<path d="M225.4 169.7l3.2 .9-.4 1z" fill-rule="evenodd"/>
<path d="M226.7 169.7l3.4 .4-.3 .9z" fill-rule="evenodd"/>
<path d="M230.7 170l3.3-.3v1.1z" fill-rule="evenodd"/>
<path d="M230.8 160.6l2.8-1.8 .5 .9z" fill-rule="evenodd"/>
<path d="M234.9 164.1l3.2-.7 .1 1z" fill-rule="evenodd"/>
<path d="M132.3 184.1l2.9-1.5-2.3 2.4z" fill-rule="evenodd"/>
<path d="M189.6 193.3l2.6-2-1.9 2.7z" fill-rule="evenodd"/>
<path d="M203.8 190.1l-1.2 3.1-.9-.5z" fill-rule="evenodd"/>
<path d="M256.8 189.4l3.2 1.1-.5 .9z" fill-rule="evenodd"/>
</g>
<text font-size="8.5" x="348.1" y="261.7">B</text>
<g font-size="4.7">
<text x="107.2" y="19.6">4</text>
<text x="124.4" y="19.6">59</text>
<text x="142.9" y="19.6">12</text>
<text x="161.3" y="19.6">62</text>
<text x="179.8" y="19.6">61</text>
<text x="198.2" y="19.6">57</text>
<text x="218" y="19.6">8</text>
<text x="235.2" y="19.6">64</text>
<text x="253.7" y="19.6">63</text>
<text x="273.4" y="19.6">7</text>
<text x="290.6" y="19.6">60</text>
<text x="309.1" y="19.6">24</text>
<text x="316.9" y="30.2">66</text>
<text x="105.9" y="38.1">32</text>
<text x="318.2" y="48.7">9</text>
<text x="105.9" y="56.5">25</text>
<text x="316.9" y="67.2">28</text>
<text x="105.9" y="75">46</text>
<text x="316.9" y="85.6">33</text>
<text x="105.9" y="93.5">49</text>
<text x="318.2" y="104.1">5</text>
<text x="105.9" y="111.9">50</text>
<text x="316.9" y="122.6">35</text>
<text x="105.9" y="130.4">48</text>
<text x="316.9" y="141">23</text>
<text x="107.2" y="148.9">6</text>
<text x="316.9" y="159.5">34</text>
<text x="105.9" y="167.3">29</text>
<text x="316.9" y="178">27</text>
<text x="105.9" y="185.8">10</text>
<text x="316.9" y="196.4">21</text>
<text x="107.2" y="204.3">1</text>
<text x="113.7" y="214.9">16</text>
<text x="132.2" y="214.9">38</text>
<text x="150.7" y="214.9">19</text>
<text x="169.1" y="214.9">37</text>
<text x="188.9" y="214.9">3</text>
<text x="206.1" y="214.9">31</text>
<text x="224.6" y="214.9">52</text>
<text x="243" y="214.9">17</text>
<text x="261.5" y="214.9">18</text>
<text x="280" y="214.9">20</text>
<text x="299.7" y="214.9">2</text>
<text x="316.9" y="214.9">22</text>
</g>
<text font-size="4.2" x="355.9" y="240.4">FullAssembly - Final Design</text>
<g font-size="3.4">
<text x="347" y="232.3">TITLE:</text>
<text x="347.9" y="254.3">SIZE</text>
<text x="356.7" y="254.3">DWG. NO.</text>
<text x="405.7" y="254.4">REV</text>
<text x="348.1" y="267.9">SCALE: 1:5</text>
<text x="367" y="268">WEIGHT:</text>
<text x="393.8" y="267.9">SHEET 2 OF 4</text>
</g>
<g font-size="3.2">
<text x="38.3" y="6.7">8</text>
<text x="90.2" y="6.8">7</text>
<text x="139.7" y="6.5">6</text>
<text x="189.9" y="6.5">5</text>
<text x="240.4" y="6.6">4</text>
<text x="290.4" y="6.7">3</text>
<text x="340.4" y="6.6">2</text>
<text x="391.8" y="6.7">1</text>
<text x="10.9" y="41.6">D</text>
<text x="418.9" y="40.7">D</text>
<text x="10.8" y="106.3">C</text>
<text x="418.4" y="106.4">C</text>
<text x="10.8" y="170.2">B</text>
<text x="419.4" y="170.6">B</text>
<text x="10.8" y="237.2">A</text>
<text x="418.6" y="236.8">A</text>
<text x="38.8" y="273.9">8</text>
<text x="90.3" y="273.9">7</text>
<text x="140.2" y="273.8">6</text>
<text x="190.1" y="273.9">5</text>
<text x="240.5" y="273.8">4</text>
<text x="289" y="273.9">3</text>
<text x="339.1" y="273.9">2</text>
<text x="391.4" y="274.2">1</text>
</g>
<g font-size="2.5">
<text x="323.3" y="227.6">LELAND</text>
<text x="336" y="227.7">5/3/12</text>
</g>
<text font-size="2.4" x="269" y="222.4">UNLESS OTHERWISE SPECIFIED:</text>
<g font-size="2.2">
<text x="304" y="227.7">DRAWN</text>
<text x="324.7" y="222.9">NAME</text>
<text x="337.2" y="222.9">DATE</text>
<text x="268.8" y="228">DIMENSIONS ARE IN INCHES</text>
<text x="268.8" y="230.7">TOLERANCES:</text>
<text x="268.8" y="233.3">FRACTIONAL</text>
<text x="304.1" y="232.6">CHECKED</text>
<text x="268.8" y="236">ANGULAR: MACH</text>
<text x="268.8" y="238.6">TWO PLACE DECIMAL</text>
<text x="291.8" y="236">BEND</text>
<text x="304" y="237.2">ENG APPR.</text>
<text x="268.8" y="241.3">THREE PLACE DECIMAL</text>
<text x="304.1" y="242">MFG APPR.</text>
<text x="304.1" y="246.7">Q.A.</text>
<text x="304.1" y="250.9">COMMENTS:</text>
</g>
<g font-size="2.1">
<text x="224.8" y="262">NEXT ASSY</text>
<text x="250.1" y="262">USED ON</text>
<text x="236.2" y="267.8">APPLICATION</text>
<text x="272.4" y="267.9">DO NOT SCALE DRAWING</text>
</g>
<g font-size="2">
<text x="268.5" y="246.8">INTERPRET GEOMETRIC</text>
<text x="268.5" y="249.4">TOLERANCING PER:</text>
<text x="268.3" y="252.9">MATERIAL</text>
<text x="268.4" y="259.7">FINISH</text>
</g>
</svg>
